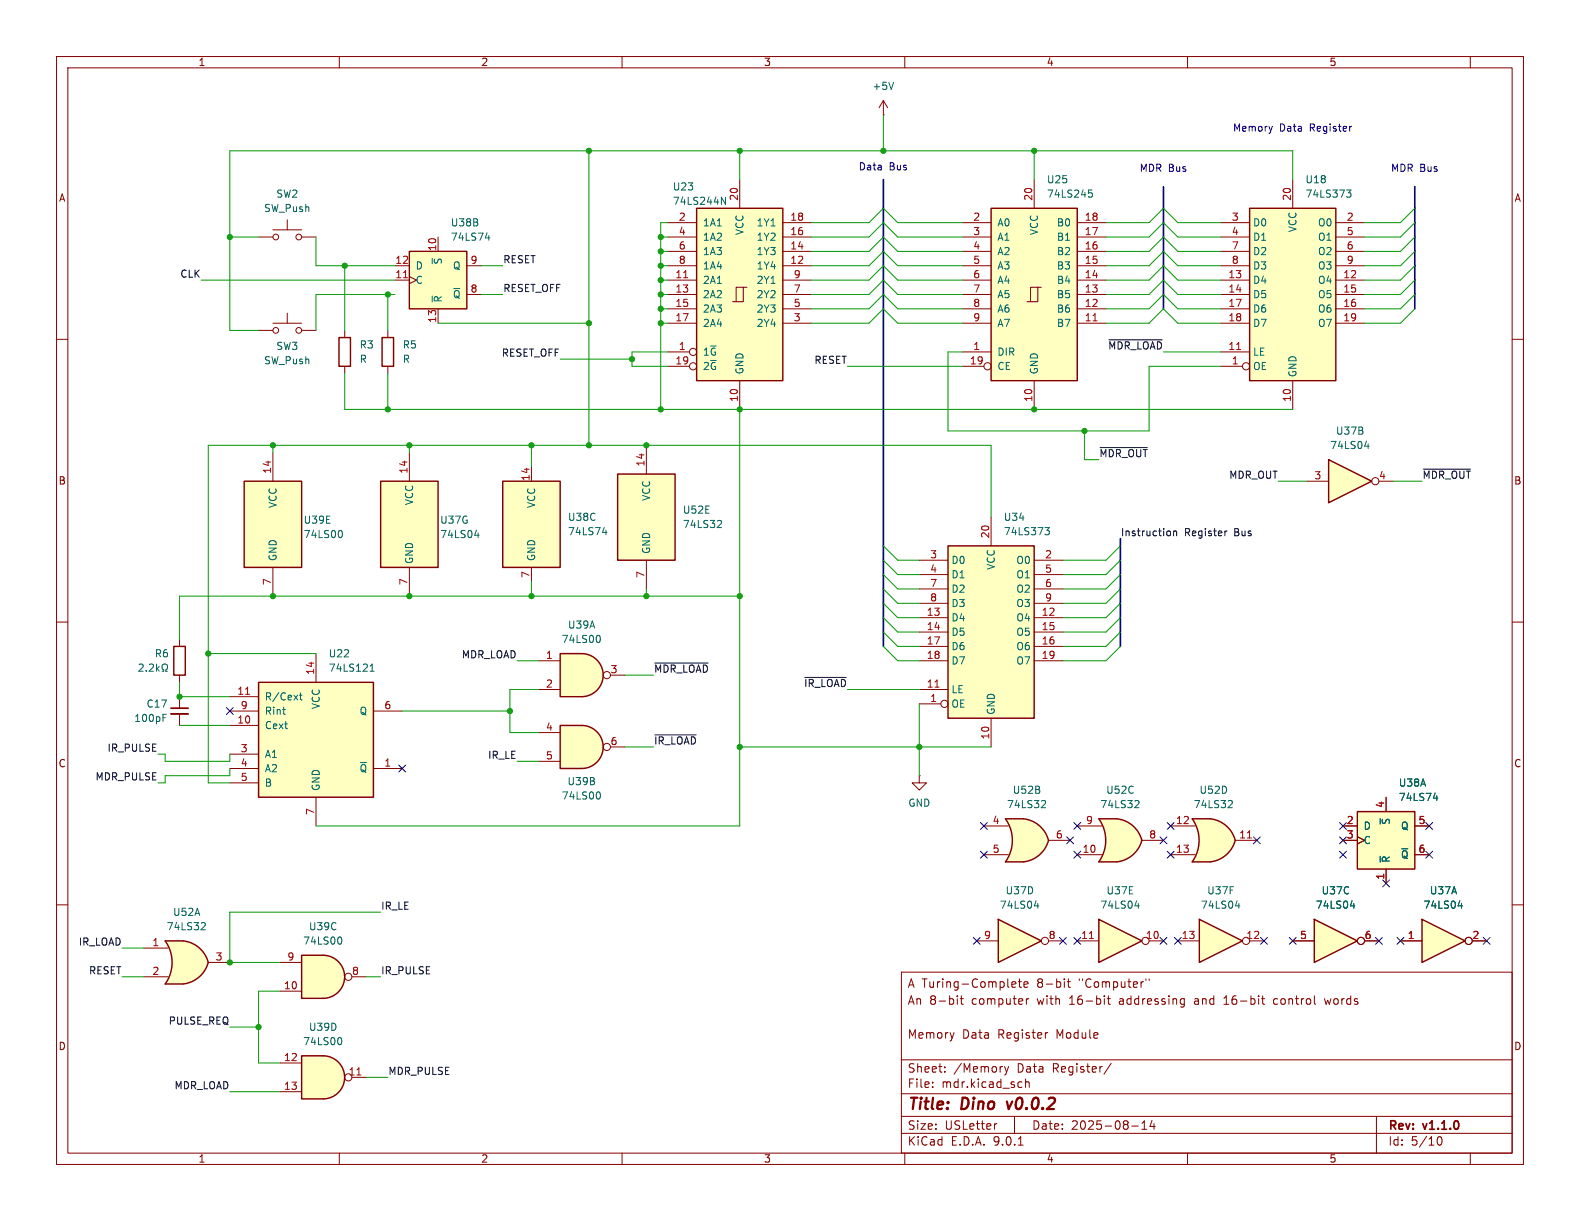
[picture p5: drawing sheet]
<svg xmlns="http://www.w3.org/2000/svg" width="279mm" height="216mm" viewBox="0 0 279 216" stroke-linecap="round" stroke-linejoin="round" font-family="sans-serif">
<g fill="none" stroke="#840000" stroke-width=".18">
<path d="M10 10h259.4v195.9h-259.4zM12 12h255.4v191.9h-255.4zM60 10v2M110 10v2M160 10v2M210 10v2M260 10v2M10 60h2M267.4 60h2M10 110h2M267.4 110h2M10 160h2"/>
<path d="M159.4 171.9h108v32h-108zM169.3 176.1v.1M169.3 176.6v1M169.8 176.6h.6M170 176.1v1.3l.4 .2M179.1 173.6l.5 .1v.2l-.7 .2M179.6 174.5l-.5 .1M180.1 173.6h.5M180.3 173.1v1.3l.3 .2M181.1 174.1l.7-.2-.1-.2-.4-.1-.2 .2v.7h.6M181.5 176.6v1M181.9 176.6l-.3 .1-.1 .2"/>
<path d="M188.2 173.1v.1M188.2 173.6v1M188.7 173.6h.6M188.9 173.1v1.3l.4 .2M195.3 176.1v.1M195.8 176.6h.6M196 176.1v1.3l.4 .2M202.1 173.6h.1M202.6 173.1v.3M203.2 173.1v.3M209 176.6l.4 .1M209.4 177.5l-.4 .1"/>
<path d="M209.4 176.6v1.2l-.3 .3M216.4 177.6h.9M216.7 176.3l-.3 .2M223.1 176.6h.5M223.3 176.1v1.3l.3 .2M225.5 176.6l-.3 .3v.4l.3 .3M234.2 176.6l.3 1 .3-.7M267.4 160h2M159.4 197.4h108M159.4 193.4h108M159.4 187.4h108M164.9 192.1v.2"/>
<path d="M164.9 191.4v.1M167.1 189.4v.2M167.1 188.7v.1M168.7 182.6l-.3 1M176.3 198.7l-.3 .1M177.6 188.6l.4 1M178 189.6l-.1 .3-.3 .2M178.4 188.6l-.4 1M179.4 197.4v3M180.3 191.3l.4 .1M180.7 192.2l-.4 .1M181.4 191.4l.2-.1 .3 .1 .1 .9"/>
<path d="M181.4 190.8v1.5M185.3 182.6l-.3 .1M196.5 188l-1.3 1.9M200.1 199.1h1.2M201.9 199.7h.9M201.9 198.6l.5-.4v1.5M203.7 198.1l-.3 1.1h.9M204.1 198.7v1M243.4 197.4v6.5M60 203.9v2M110 203.9v2M159.4 200.4h108"/>
<path d="M160 203.9v2M180.1 202.5h.8M210 203.9v2M254.1 201.6l.2-.5 .2-.1a.81 .81 0 0 1 .6 .6 .81 .81 0 0 1-.3 .8h-.4l-.3-.5M260 203.9v2"/>
</g>
<path d="M178.1 194.8l.3 1.3" fill="none" stroke="#840000" stroke-width=".4"/>
<path d="M177.8 144.8h3.2M177.8 152.4h3.2" fill="none" stroke="#ffffc2" stroke-width=".18"/>
<g fill="#ffffc2" stroke="#ffffc2" stroke-width=".18">
<path d="M180.4 147.2l5 1.4a5.2 5.2 0 0 1-4.4 3.8z"/>
<path d="M181 144.8a5.1 5.1 0 0 1 4.4 3.8l-5 1.3z"/>
</g>
<path d="M177.8 144.8h3.2v7.6h-3.2a6.7 6.7 0 0 0 0-7.6z" fill="#ffffc2"/>
<path d="M177.8 144.8h3.2a5.1 5.1 0 0 1 4.4 3.8 5.2 5.2 0 0 1-4.4 3.8h-3.2a6.6 6.6 0 0 0 0-7.6z" fill="none" stroke="#840000" stroke-width=".25"/>
<path d="M174 146.1h4.3M174 151.1h4.3M185.4 148.6h3.8" fill="none" stroke="#840000" stroke-width=".18"/>
<path d="M184.4 141.5l.4 .1 .1 .3-.8 .9h.8" fill="none" stroke="#006464" stroke-width=".18"/>
<path d="M43.2 85.1h10.1v15.2h-10.1z" fill="#ffffc2"/>
<path d="M43.2 85.1h10.1v15.2h-10.1z" fill="none" stroke="#840000" stroke-width=".25"/>
<path d="M48.3 80v5.1M48.3 100.3v5.1" fill="none" stroke="#840000" stroke-width=".18"/>
<path d="M60.2 93.8a.79 .79 0 0 1 0 1.3" fill="none" stroke="#006464" stroke-width=".18"/>
<path d="M67.3 85.1h10.2v15.2h-10.2z" fill="#ffffc2"/>
<path d="M67.3 85.1h10.2v15.2h-10.2z" fill="none" stroke="#840000" stroke-width=".25"/>
<path d="M72.4 80v5.1M72.4 100.3v5.1" fill="none" stroke="#840000" stroke-width=".18"/>
<path d="M83.9 94.6h.8M84.5 94.2v.9" fill="none" stroke="#006464" stroke-width=".18"/>
<path d="M88.9 85.1h10.2v15.2h-10.2z" fill="#ffffc2"/>
<path d="M88.9 85.1h10.2v15.2h-10.2z" fill="none" stroke="#840000" stroke-width=".25"/>
<path d="M94 82.6v2.5M94 100.3v2.6" fill="none" stroke="#840000" stroke-width=".18"/>
<path d="M106.5 94.1h.8M107.2 93.7v.9" fill="none" stroke="#006464" stroke-width=".18"/>
<path d="M109.2 83.8h10.2v15.3h-10.2z" fill="#ffffc2"/>
<path d="M109.2 83.8h10.2v15.3h-10.2z" fill="none" stroke="#840000" stroke-width=".25"/>
<path d="M114.3 78.7v5.1M114.3 99.1v5" fill="none" stroke="#840000" stroke-width=".18"/>
<path d="M127.1 92l.4 .1 .1 .3-.8 .9h.8" fill="none" stroke="#006464" stroke-width=".18"/>
<path d="M102.9 128.3a3.8 3.8 0 0 1 3.8 3.8 3.8 3.8 0 0 1-3.8 3.8z" fill="#ffffc2" stroke="#ffffc2" stroke-width=".18"/>
<path d="M99.1 128.3h3.8v7.6h-3.8z" fill="#ffffc2"/>
<path d="M99.1 128.3h3.8a3.8 3.8 0 0 1 3.8 3.8 3.8 3.8 0 0 1-3.8 3.8h-3.8z" fill="none" stroke="#840000" stroke-width=".25"/>
<g fill="none" stroke="#840000" stroke-width=".18">
<path d="M95.2 129.5h3.9M95.2 134.6h3.9M107.9 132.1h2.6"/>
<circle cx="107.3" cy="132.1" r=".63"/>
</g>
<path d="M105.9 140a.79 .79 0 0 1 0 1.3" fill="none" stroke="#006464" stroke-width=".18"/>
<path d="M102.9 115.6a3.8 3.8 0 0 1 3.8 3.8 3.8 3.8 0 0 1-3.8 3.8z" fill="#ffffc2" stroke="#ffffc2" stroke-width=".18"/>
<path d="M99.1 115.6h3.8v7.6h-3.8z" fill="#ffffc2"/>
<path d="M99.1 115.6h3.8a3.8 3.8 0 0 1 3.8 3.8 3.8 3.8 0 0 1-3.8 3.8h-3.8z" fill="none" stroke="#840000" stroke-width=".25"/>
<g fill="none" stroke="#840000" stroke-width=".18">
<path d="M50.8 38.9v1.7M45.7 41.9h2.6M48.3 40.6h5M53.3 41.9h2.6M95.2 116.8h3.9M107.9 119.4h2.6M95.2 121.9h3.9"/>
<circle cx="48.8" cy="41.9" r=".51"/>
<circle cx="52.8" cy="41.9" r=".51"/>
<circle cx="107.3" cy="119.4" r=".63"/>
</g>
<path d="M105.9 112.3a.79 .79 0 0 1 0 1.3" fill="none" stroke="#006464" stroke-width=".18"/>
<path d="M234.9 81.3l7.7 3.8-7.7 3.8z" fill="#ffffc2"/>
<path d="M59.9 59.7h2.1v5.1h-2.1zM234.9 81.3l7.7 3.8-7.7 3.8z" fill="none" stroke="#840000" stroke-width=".25"/>
<g fill="none" stroke="#840000" stroke-width=".18">
<path d="M61 58.4v1.3M61 64.8v1.2M231.1 85.1h3.8M243.8 85.1h2.6"/>
<circle cx="243.2" cy="85.1" r=".63"/>
</g>
<path d="M241.3 78.9h.8M241.9 78.5v.8" fill="none" stroke="#006464" stroke-width=".18"/>
<path d="M45.7 120.7h20.3v20.3h-20.3z" fill="#ffffc2"/>
<path d="M45.7 120.7h20.3v20.3h-20.3z" fill="none" stroke="#840000" stroke-width=".25"/>
<path d="M55.9 115.6v5.1M40.6 123.2h5.1M40.6 125.7h5.1M40.6 128.3h5.1M40.6 133.4h5.1M40.6 135.9h5.1M40.6 138.4h5.1M66 125.7h5.1M66 135.9h5.1M55.9 141v5.1" fill="none" stroke="#840000" stroke-width=".18"/>
<path d="M65.5 118.7h.7M65.5 117.8l.3-.4v1.3M50 125.5h.5M50.3 126.3h.2M52.9 122.9h.5M53.1 122.5v1.1l.3 .2" fill="none" stroke="#006464" stroke-width=".18"/>
<path d="M43.4 122.8h.7" fill="none" stroke="#a90000" stroke-width=".18"/>
<path d="M221 36.8h15.2v30.5h-15.2z" fill="#ffffc2"/>
<path d="M221 36.8h15.2v30.5h-15.2zM67.6 59.7h2v5.1h-2z" fill="none" stroke="#840000" stroke-width=".25"/>
<g fill="none" stroke="#840000" stroke-width=".18">
<path d="M215.9 39.4h5.1M228.6 31.8v5M236.2 39.4h5.1M45.7 58.4h2.6M48.3 57.2h5M50.8 55.4v1.8M53.3 58.4h2.6M68.6 58.4v1.3M215.9 41.9h5.1M215.9 44.5h5.1M215.9 47h5.1M215.9 49.5h5.1"/>
<path d="M215.9 52.1h5.1M215.9 54.6h5.1M215.9 57.2h5.1M236.2 41.9h5.1M236.2 44.5h5.1M236.2 47h5.1M236.2 49.5h5.1M236.2 52.1h5.1M236.2 54.6h5.1M236.2 57.2h5.1M68.6 64.8v1.2M215.9 62.2h5.1"/>
<path d="M215.9 64.8h3.8M228.6 67.3v5.1"/>
<circle cx="48.8" cy="58.4" r=".51"/>
<circle cx="52.8" cy="58.4" r=".51"/>
<circle cx="220.3" cy="64.8" r=".63"/>
</g>
<path d="M218.7 61.8h.7" fill="none" stroke="#a90000" stroke-width=".18"/>
<path d="M238.1 33.6h.8l-.4 .5 .3 .1 .1 .4-.2 .3h-.4" fill="none" stroke="#006464" stroke-width=".18"/>
<path d="M29.2 166.4h3.2M29.2 174h3.2" fill="none" stroke="#ffffc2" stroke-width=".18"/>
<g fill="#ffffc2" stroke="#ffffc2" stroke-width=".18">
<path d="M31.8 168.8l5 1.4a5.2 5.2 0 0 1-4.4 3.8z"/>
<path d="M32.4 166.4a5.1 5.1 0 0 1 4.4 3.8l-4.9 1.3z"/>
</g>
<path d="M29.2 166.4h3.2v7.6h-3.2a6.7 6.7 0 0 0 0-7.6z" fill="#ffffc2"/>
<path d="M29.2 166.4h3.2a5.1 5.1 0 0 1 4.4 3.8 5.2 5.2 0 0 1-4.4 3.8h-3.2a6.6 6.6 0 0 0 0-7.6z" fill="none" stroke="#840000" stroke-width=".25"/>
<path d="M25.4 167.6h4.3M25.4 172.7h4.3M36.8 170.2h3.8" fill="none" stroke="#840000" stroke-width=".18"/>
<path d="M35.8 163.1l.4 .1 .1 .3-.8 .9h.8" fill="none" stroke="#006464" stroke-width=".18"/>
<path d="M72.4 44.5h10.1v10.1h-10.1z" fill="#ffffc2"/>
<path d="M72.4 44.5h10.1v10.1h-10.1zM30.7 114.3h2.1v5.1h-2.1z" fill="none" stroke="#840000" stroke-width=".25"/>
<g fill="none" stroke="#840000" stroke-width=".18">
<path d="M156.2 17.8l-.8 1.3M156.2 17.8l.8 1.3M156.2 17.8v2.5M156.2 20.3h.1M69.8 47h2.6M69.8 49.5h2.6M72.4 48.9l1.3 .6-1.3 .7M77.5 41.9v2.6M77.5 54.6v2.6M82.5 47h2.6M82.5 52.1h2.6M31.7 113v1.3"/>
<path d="M31.7 119.4v1.3M31.7 123.2v2M31.7 126.2v2.1"/>
</g>
<path d="M71.4 49.1h.7" fill="none" stroke="#a90000" stroke-width=".18"/>
<g fill="none" stroke="#006464" stroke-width=".18">
<path d="M158 14.5l-.4 1.3M76.4 52.4v1M85.8 42.1h.8M86.4 41.6v.9M24.6 117.5l.5-.1 .2 .4-.8 .9h.8M25.9 118.6v.1M26.4 117.5l.5-.1 .2 .4-.7 .9h.7M27.7 117.4v1.3M27.8 118.2l.4 .5M28.2 117.8l-.5 .5M28.7 118.7h.3v-.3a.54 .54 0 0 1-.3-.7 .54 .54 0 0 1 .7-.2 .58 .58 0 0 1-.1 .9v.3h.3M28.8 126.9h.4"/>
<path d="M28.8 126.3h.6"/>
</g>
<path d="M30.2 125.2h3.1" fill="none" stroke="#840000" stroke-width=".3"/>
<path d="M30.2 126.2h3.1" fill="none" stroke="#840000" stroke-width=".33"/>
<path d="M175.3 36.8h15.2v30.5h-15.2z" fill="#ffffc2"/>
<g fill="none" stroke="#840000" stroke-width=".18">
<path d="M170.2 39.4h5.1M182.9 31.8v5M190.5 39.4h5.1M170.2 41.9h5.1M170.2 44.5h5.1M170.2 47h5.1M170.2 49.5h5.1M170.2 52.1h5.1M170.2 54.6h5.1M170.2 57.2h5.1M183.5 50.8h-1.3v2.5M184.1 50.8h-.6v2.5h-1.9"/>
<path d="M190.5 41.9h5.1M190.5 44.5h5.1M190.5 47h5.1M190.5 49.5h5.1M190.5 52.1h5.1M190.5 54.6h5.1M190.5 57.2h5.1M170.2 62.2h5.1M170.2 64.8h3.8M182.9 67.3v5.1"/>
<circle cx="174.6" cy="64.8" r=".63"/>
</g>
<path d="M175.3 36.8h15.2v30.5h-15.2z" fill="none" stroke="#840000" stroke-width=".25"/>
<path d="M193.3 56.7h.7" fill="none" stroke="#a90000" stroke-width=".18"/>
<path d="M192.5 33.6h.6M192.6 34.1h.3l.3 .2-.1 .4-.5 .2" fill="none" stroke="#006464" stroke-width=".18"/>
<path d="M167.6 96.5h15.3v30.5h-15.3z" fill="#ffffc2"/>
<path d="M167.6 96.5h15.3v30.5h-15.3z" fill="none" stroke="#840000" stroke-width=".25"/>
<g fill="none" stroke="#840000" stroke-width=".18">
<path d="M162.6 99.1h5M175.3 91.4v5.1M182.9 99.1h5.1M162.6 101.6h5M162.6 104.1h5M162.6 106.7h5M162.6 109.2h5M162.6 111.8h5M162.6 114.3h5M162.6 116.8h5M182.9 101.6h5.1M182.9 104.1h5.1"/>
<path d="M182.9 106.7h5.1M182.9 109.2h5.1M182.9 111.8h5.1M182.9 114.3h5.1M182.9 116.8h5.1M162.6 121.9h5M162.6 124.5h3.8M175.3 127v5.1"/>
<circle cx="167" cy="124.5" r=".63"/>
</g>
<path d="M165.3 121.5h.8" fill="none" stroke="#a90000" stroke-width=".18"/>
<path d="M184.8 93.3h.8l-.5 .5 .4 .1 .1 .4-.3 .3h-.3" fill="none" stroke="#006464" stroke-width=".18"/>
<path d="M57.1 168.9a3.8 3.8 0 0 1 3.8 3.8 3.8 3.8 0 0 1-3.8 3.8z" fill="#ffffc2" stroke="#ffffc2" stroke-width=".18"/>
<path d="M53.3 168.9h3.8v7.6h-3.8z" fill="#ffffc2"/>
<path d="M53.3 168.9h3.8a3.8 3.8 0 0 1 3.8 3.8 3.8 3.8 0 0 1-3.8 3.8h-3.8z" fill="none" stroke="#840000" stroke-width=".25"/>
<g fill="none" stroke="#840000" stroke-width=".18">
<path d="M162.6 137.2v1.2h-1.3l1.3 1.3 1.2-1.3h-1.2M162.6 137.2h.1M49.5 170.2h3.8M49.5 175.3h3.8M62.2 172.7h2.6"/>
<circle cx="61.6" cy="172.7" r=".63"/>
</g>
<path d="M60.1 165.7a.79 .79 0 0 1 0 1.2" fill="none" stroke="#006464" stroke-width=".18"/>
<path d="M210.8 144.8h3.2M210.8 152.4h3.2" fill="none" stroke="#ffffc2" stroke-width=".18"/>
<g fill="#ffffc2" stroke="#ffffc2" stroke-width=".18">
<path d="M213.4 147.2l5 1.4a5.2 5.2 0 0 1-4.4 3.8z"/>
<path d="M214 144.8a5.1 5.1 0 0 1 4.4 3.8l-4.9 1.3z"/>
</g>
<path d="M210.8 144.8h3.2v7.6h-3.2a6.7 6.7 0 0 0 0-7.6z" fill="#ffffc2"/>
<path d="M210.8 144.8h3.2a5.1 5.1 0 0 1 4.4 3.8 5.2 5.2 0 0 1-4.4 3.8h-3.2a6.6 6.6 0 0 0 0-7.6z" fill="none" stroke="#840000" stroke-width=".25"/>
<path d="M207 146.1h4.3M207 151.1h4.3M218.4 148.6h3.8" fill="none" stroke="#840000" stroke-width=".18"/>
<path d="M220.6 148.2h.7" fill="none" stroke="#a90000" stroke-width=".18"/>
<path d="M217.4 141.5l.4 .1 .1 .3-.8 .9h.8" fill="none" stroke="#006464" stroke-width=".18"/>
<path d="M194.3 144.8h3.2M194.3 152.4h3.2" fill="none" stroke="#ffffc2" stroke-width=".18"/>
<g fill="#ffffc2" stroke="#ffffc2" stroke-width=".18">
<path d="M196.9 147.2l5 1.4a5.2 5.2 0 0 1-4.4 3.8z"/>
<path d="M197.5 144.8a5.1 5.1 0 0 1 4.4 3.8l-4.9 1.3z"/>
</g>
<path d="M194.3 144.8h3.2v7.6h-3.2a6.7 6.7 0 0 0 0-7.6z" fill="#ffffc2"/>
<path d="M197.5 144.8h-3.2a6.6 6.6 0 0 1 0 7.6h3.2M197.5 144.8a5.1 5.1 0 0 1 4.4 3.8M201.9 148.6a5.2 5.2 0 0 1-4.4 3.8" fill="none" stroke="#840000" stroke-width=".25"/>
<path d="M190.5 146.1h4.3M190.5 151.1h4.3M201.9 148.6h3.8" fill="none" stroke="#840000" stroke-width=".18"/>
<path d="M200.9 141.5l.4 .1 .1 .3-.8 .9h.8" fill="none" stroke="#006464" stroke-width=".18"/>
<path d="M232.4 162.6l7.6 3.8-7.6 3.8z" fill="#ffffc2"/>
<path d="M232.4 162.6l7.6 3.8-7.6 3.8z" fill="none" stroke="#840000" stroke-width=".25"/>
<g fill="none" stroke="#840000" stroke-width=".18">
<path d="M228.6 166.4h3.8M241.3 166.4h2.5"/>
<circle cx="240.7" cy="166.4" r=".63"/>
</g>
<path d="M239.4 159.8v.8M238.8 160.2h.8" fill="none" stroke="#006464" stroke-width=".18"/>
<path d="M57.1 186.7a3.8 3.8 0 0 1 3.8 3.8 3.8 3.8 0 0 1-3.8 3.8z" fill="#ffffc2" stroke="#ffffc2" stroke-width=".18"/>
<path d="M53.3 186.7h3.8v7.6h-3.8z" fill="#ffffc2"/>
<path d="M53.3 186.7h3.8a3.8 3.8 0 0 1 3.8 3.8 3.8 3.8 0 0 1-3.8 3.8h-3.8z" fill="none" stroke="#840000" stroke-width=".25"/>
<g fill="none" stroke="#840000" stroke-width=".18">
<path d="M49.5 188h3.8M49.5 193h3.8M62.2 190.5h2.6"/>
<circle cx="61.6" cy="190.5" r=".63"/>
</g>
<path d="M63.1 190.1h.7" fill="none" stroke="#a90000" stroke-width=".18"/>
<path d="M60.1 183.5a.79 .79 0 0 1 0 1.2" fill="none" stroke="#006464" stroke-width=".18"/>
<path d="M251.5 162.6l7.6 3.8-7.6 3.8z" fill="#ffffc2"/>
<path d="M251.5 162.6l7.6 3.8-7.6 3.8z" fill="none" stroke="#840000" stroke-width=".25"/>
<g fill="none" stroke="#840000" stroke-width=".18">
<path d="M247.6 166.4h3.9M260.3 166.4h2.6"/>
<circle cx="259.7" cy="166.4" r=".63"/>
</g>
<path d="M258.4 159.8v.8M257.8 160.2h.8" fill="none" stroke="#006464" stroke-width=".18"/>
<path d="M240 143.5h10.2v10.2h-10.2z" fill="#ffffc2"/>
<path d="M240 143.5h10.2v10.2h-10.2z" fill="none" stroke="#840000" stroke-width=".25"/>
<path d="M237.5 146.1h2.5M237.5 148.6h2.5M240 148l1.3 .6-1.3 .6M245.1 141v2.5M245.1 153.7v2.5M250.2 146.1h2.5M250.2 151.1h2.5" fill="none" stroke="#840000" stroke-width=".18"/>
<path d="M244.1 151.4v1M253.5 141.1h.8M254.1 140.7v.8" fill="none" stroke="#006464" stroke-width=".18"/>
<path d="M194.3 162.6l7.6 3.8-7.6 3.8z" fill="#ffffc2"/>
<path d="M194.3 162.6l7.6 3.8-7.6 3.8z" fill="none" stroke="#840000" stroke-width=".25"/>
<g fill="none" stroke="#840000" stroke-width=".18">
<path d="M190.5 166.4h3.8M203.2 166.4h2.5"/>
<circle cx="202.6" cy="166.4" r=".63"/>
</g>
<path d="M192.6 166h.8" fill="none" stroke="#a90000" stroke-width=".18"/>
<path d="M201.3 159.8v.8M200.7 160.2h.8" fill="none" stroke="#006464" stroke-width=".18"/>
<path d="M176.5 162.6l7.6 3.8-7.6 3.8z" fill="#ffffc2"/>
<path d="M176.5 162.6l7.6 3.8-7.6 3.8z" fill="none" stroke="#840000" stroke-width=".25"/>
<g fill="none" stroke="#840000" stroke-width=".18">
<path d="M172.7 166.4h3.8M185.4 166.4h2.6"/>
<circle cx="184.8" cy="166.4" r=".63"/>
</g>
<path d="M183.5 159.8v.8M182.9 160.2h.8" fill="none" stroke="#006464" stroke-width=".18"/>
<path d="M123.2 36.8h15.2v30.5h-15.2z" fill="#ffffc2"/>
<g fill="none" stroke="#840000" stroke-width=".18">
<path d="M118.1 39.4h5.1M130.8 31.8v5M138.4 39.4h5.1M118.1 41.9h5.1M118.1 44.5h5.1M118.1 47h5.1M118.1 49.5h5.1M118.1 52.1h5.1M118.1 54.6h5.1M118.1 57.2h5.1M131.4 50.8h-1.2v2.5M132.1 50.8h-.7v2.5h-1.9"/>
<path d="M138.4 41.9h5.1M138.4 44.5h5.1M138.4 47h5.1M138.4 49.5h5.1M138.4 52.1h5.1M138.4 54.6h5.1M138.4 57.2h5.1M118.1 62.2h3.8M118.1 64.8h3.8M130.8 67.3v5.1"/>
<circle cx="122.6" cy="62.2" r=".63"/>
<circle cx="122.6" cy="64.8" r=".63"/>
</g>
<path d="M123.2 36.8h15.2v30.5h-15.2z" fill="none" stroke="#840000" stroke-width=".25"/>
<path d="M120.9 49.1h.7" fill="none" stroke="#a90000" stroke-width=".18"/>
<path d="M127.6 34.9l.7 1.2v-1.2" fill="none" stroke="#006464" stroke-width=".18"/>
<path d="M212.1 162.6l7.6 3.8-7.6 3.8z" fill="#ffffc2"/>
<path d="M212.1 162.6l7.6 3.8-7.6 3.8z" fill="none" stroke="#840000" stroke-width=".25"/>
<g fill="none" stroke="#840000" stroke-width=".18">
<path d="M237.5 146.1h2.5M237.5 148.6h2.5M240 148l1.3 .6-1.3 .6M245.1 141v2.5M245.1 153.7v2.5M250.2 146.1h2.5M250.2 151.1h2.5M208.3 166.4h3.8M221 166.4h2.5M228.6 166.4h3.8M241.3 166.4h2.5M247.6 166.4h3.9"/>
<path d="M260.3 166.4h2.6"/>
<circle cx="220.3" cy="166.4" r=".63"/>
<circle cx="240.7" cy="166.4" r=".63"/>
<circle cx="259.7" cy="166.4" r=".63"/>
</g>
<path d="M219.1 159.8v.8M239.4 159.8v.8M244.1 151.4v1M253.5 141.1h.8M254.1 140.7v.8M258.4 159.8v.8M218.5 160.2h.8M238.8 160.2h.8M257.8 160.2h.8" fill="none" stroke="#006464" stroke-width=".18"/>
<path d="M194.5 79.1h8.4M196.1 60.1h9.4M206.7 93.9l.3 .2v.4l-.3 .2M207.5 94l.2-.1 .3 .1 .1 .7M207.5 93.9v.8M217 93.9l-.4 .2M251.7 83h8.3M115.8 117.2h9.4M142.3 119.8h7.3M115.8 129.9h7.3" fill="none" stroke="#0f0f0f" stroke-width=".18"/>
<path d="M156.2 31.8v82.5M205.7 33v21.6M250.2 33v21.6M198.1 95.3v19" fill="none" stroke="#000084" stroke-width=".3"/>
<g fill="none" stroke="#009600" stroke-width=".18">
<path d="M104.1 26.7v52M118.1 39.4h-1.3v33M130.8 26.7v5.1M143.5 39.4h10.2l2.5-2.6 2.5 2.6h11.5M156.2 20.3v6.4M182.9 26.7v5.1M195.6 39.4h7.6l2.5-2.6 2.6 2.6h7.6M228.6 31.8v-5.1h-188v31.7h5.1M250.2 39.4l-2.6 2.5h-6.3M250.2 36.8l-2.6 2.6h-6.3M35.6 49.5h34.2M40.6 41.9h5.1"/>
<path d="M55.9 41.9v5.1h13.9M61 47v11.4M68.6 52.1v6.3M69.8 52.1h-13.9v6.3M77.5 57.2h26.6M85.1 52.1h3.8M85.1 47h3.8M116.8 52.1h1.3M116.8 57.2h1.3M116.8 47h1.3M116.8 41.9h1.3M116.8 54.6h1.3"/>
<path d="M116.8 44.5h1.3M116.8 49.5h1.3M143.5 52.1h10.2l2.5-2.6 2.5 2.6h11.5M143.5 57.2h10.2l2.5-2.6 2.5 2.6h11.5M143.5 47h10.2l2.5-2.5 2.5 2.5h11.5M143.5 41.9h10.2l2.5-2.5 2.5 2.5h11.5M143.5 54.6h10.2l2.5-2.5 2.5 2.5h11.5M143.5 44.5h10.2l2.5-2.6 2.5 2.6h11.5M143.5 49.5h10.2l2.5-2.5 2.5 2.5h11.5M195.6 52.1h7.6l2.5-2.6 2.6 2.6h7.6M195.6 57.2h7.6l2.5-2.6 2.6 2.6h7.6M195.6 47h7.6l2.5-2.5 2.6 2.5h7.6"/>
<path d="M195.6 41.9h7.6l2.5-2.5 2.6 2.5h7.6M195.6 54.6h7.6l2.5-2.5 2.6 2.5h7.6M195.6 44.5h7.6l2.5-2.6 2.6 2.6h7.6M195.6 49.5h7.6l2.5-2.5 2.6 2.5h7.6M250.2 49.5l-2.6 2.6h-6.3M250.2 54.6l-2.6 2.6h-6.3M250.2 44.5l-2.6 2.5h-6.3M250.2 52.1l-2.6 2.5h-6.3M250.2 41.9l-2.6 2.6h-6.3M250.2 47l-2.6 2.5h-6.3M48.3 78.7v1.3M61 66v6.4h167.6"/>
<path d="M68.6 66v6.4M72.4 78.7v1.3M94 78.7v3.9M99.1 63.5h12.7M118.1 62.2h-6.3v2.6h6.3M130.8 72.4v73.7h-74.9M149.9 64.8h20.3M170.2 62.2h-2.6v14h35.6v-11.4h12.7M191.8 76.2v5.1h2.5M205.7 62.2h10.2M156.2 96.5l2.5 2.6h3.9M156.2 99.1l2.5 2.5h3.9"/>
<path d="M175.3 91.4v-12.7h-138.5v59.7h3.8M198.1 96.5l-2.5 2.6h-7.6M198.1 99.1l-2.5 2.5h-7.6M226.1 85.1h5M246.4 85.1h5.1M36.8 115.6h19.1M91.4 116.8h3.8M94 102.9v2.5M110.5 119.4h5.1M114.3 104.1v1.3M130.8 105.4h-99.1v7.6M156.2 106.7l2.5 2.5h3.9"/>
<path d="M156.2 109.2l2.5 2.6h3.9M156.2 111.8l2.5 2.5h3.9M156.2 101.6l2.5 2.5h3.9M156.2 114.3l2.5 2.5h3.9M156.2 104.1l2.5 2.6h3.9M198.1 106.7l-2.5 2.5h-7.6M198.1 109.2l-2.5 2.6h-7.6M198.1 111.8l-2.5 2.5h-7.6M198.1 101.6l-2.5 2.5h-7.6M198.1 114.3l-2.5 2.5h-7.6M198.1 104.1l-2.5 2.6h-7.6M27.9 133.4h1.3v1.2h11.4v-1.2"/>
<path d="M31.7 120.7v2.5h8.9M31.7 128.3h8.9M40.6 135.9v1.3h-11.4v1.2h-1.3M71.1 125.7h19.1M91.4 134.6h3.8M95.2 121.9h-5v7.6h5M110.5 132.1h5.1M130.8 132.1h44.5M149.9 121.9h12.7M162.6 124.5v12.7M21.6 172.7h3.8M21.6 167.6h3.8"/>
<path d="M49.5 175.3h-3.8v12.7h3.8M64.8 172.7h2.5M67.3 161.3h-26.7v8.9h8.9M40.6 181.6h5.1M40.6 193h8.9M64.8 190.5h3.8"/>
</g>
<g fill="none" stroke="#000084" stroke-width=".18">
<path d="M40 125.1l1.2 1.2M41.2 125.1l-1.2 1.2M70.5 135.3l1.2 1.2M71.7 135.3l-1.2 1.2M173.4 150.5l1.2 1.2M173.4 145.4l1.2 1.3M174.6 150.5l-1.2 1.2M174.6 145.4l-1.2 1.3M188.6 148l1.2 1.2M189.8 148l-1.2 1.2M189.9 145.4l1.2 1.3M189.9 150.5l1.2 1.2"/>
<path d="M191.1 145.4l-1.2 1.3M191.1 150.5l-1.2 1.2M205.1 148l1.2 1.2M206.3 148l-1.2 1.2M206.4 150.5l1.2 1.2M206.4 145.4l1.2 1.3M207.6 150.5l-1.2 1.2M207.6 145.4l-1.2 1.3M221.6 148l1.3 1.2M222.9 148l-1.3 1.2M236.9 148l1.2 1.2M236.9 145.4l1.2 1.3"/>
<path d="M236.9 150.5l1.2 1.2M238.1 148l-1.2 1.2M238.1 145.4l-1.2 1.3M238.1 150.5l-1.2 1.2M244.5 155.6l1.2 1.2M245.7 155.6l-1.2 1.2M252.1 145.4l1.2 1.3M252.1 150.5l1.2 1.2M253.3 145.4l-1.2 1.3M253.3 150.5l-1.2 1.2M172.1 165.8l1.2 1.2M173.3 165.8l-1.2 1.2"/>
<path d="M187.4 165.8l1.2 1.2M188.6 165.8l-1.2 1.2M189.9 165.8l1.2 1.2M191.1 165.8l-1.2 1.2M205.1 165.8l1.2 1.2M206.3 165.8l-1.2 1.2M207.7 165.8l1.2 1.2M208.9 165.8l-1.2 1.2M222.9 165.8l1.2 1.2M224.1 165.8l-1.2 1.2M228 165.8l1.2 1.2M229.2 165.8l-1.2 1.2"/>
<path d="M243.2 165.8l1.2 1.2M244.4 165.8l-1.2 1.2M247 165.8l1.3 1.2M248.3 165.8l-1.3 1.2M262.3 165.8l1.2 1.2M263.5 165.8l-1.2 1.2"/>
</g>
<path d="M225 22.3l-.3 .9M238.9 22.3h.1" fill="none" stroke="#0000c2" stroke-width=".18"/>
<g fill="#009600" stroke="#009600" stroke-width=".18">
<circle cx="116.8" cy="49.5" r=".46"/>
<circle cx="116.8" cy="54.6" r=".46"/>
<circle cx="116.8" cy="52.1" r=".46"/>
<circle cx="116.8" cy="41.9" r=".46"/>
<circle cx="116.8" cy="44.5" r=".46"/>
<circle cx="116.8" cy="47" r=".46"/>
<circle cx="116.8" cy="57.2" r=".46"/>
<circle cx="111.8" cy="63.5" r=".46"/>
<circle cx="130.8" cy="72.4" r=".46"/>
<circle cx="114.3" cy="78.7" r=".46"/>
<circle cx="116.8" cy="72.4" r=".46"/>
<circle cx="72.4" cy="78.7" r=".46"/>
<circle cx="68.6" cy="72.4" r=".46"/>
<circle cx="68.6" cy="52.1" r=".46"/>
<circle cx="130.8" cy="26.7" r=".46"/>
<circle cx="156.2" cy="26.7" r=".46"/>
<circle cx="104.1" cy="26.7" r=".46"/>
<circle cx="45.7" cy="181.6" r=".46"/>
<circle cx="40.6" cy="170.2" r=".46"/>
<circle cx="36.8" cy="115.6" r=".46"/>
<circle cx="31.7" cy="123.2" r=".46"/>
<circle cx="114.3" cy="105.4" r=".46"/>
<circle cx="130.8" cy="105.4" r=".46"/>
<circle cx="130.8" cy="132.1" r=".46"/>
<circle cx="90.2" cy="125.7" r=".46"/>
<circle cx="48.3" cy="78.7" r=".46"/>
<circle cx="48.3" cy="105.4" r=".46"/>
<circle cx="72.4" cy="105.4" r=".46"/>
<circle cx="94" cy="105.4" r=".46"/>
<circle cx="40.6" cy="41.9" r=".46"/>
<circle cx="104.1" cy="78.7" r=".46"/>
<circle cx="94" cy="78.7" r=".46"/>
<circle cx="61" cy="47" r=".46"/>
<circle cx="104.1" cy="57.2" r=".46"/>
<circle cx="182.9" cy="26.7" r=".46"/>
<circle cx="162.6" cy="132.1" r=".46"/>
<circle cx="191.8" cy="76.2" r=".46"/>
<circle cx="182.9" cy="72.4" r=".46"/>
</g>
<g font-size="2.8" fill="#840000">
<text x="160.4" y="196.8">Title:</text>
<text x="170.1" y="196.8">Dino</text>
<text x="179" y="196.8">v0.0.2</text>
</g>
<g font-size="2.1" fill="#840000">
<text x="160.4" y="177.9">An 8-bit</text>
<text x="160.4" y="174.9">A Turing-Complete</text>
<text x="171.9" y="177.9">computer</text>
<text x="183.4" y="174.9">8-bit</text>
<text x="183.6" y="177.9">with</text>
<text x="189.4" y="177.9">16-bit</text>
<text x="190.9" y="174.9">&quot;Computer&quot;</text>
<text x="198.3" y="177.9">addressing</text>
<text x="211.8" y="177.9">and</text>
<text x="217.1" y="177.9">16-bit</text>
<text x="226.1" y="177.9">control</text>
<text x="235.3" y="177.9">words</text>
<text x="160.4" y="183.9">Memory</text>
<text x="170.1" y="183.9">Data</text>
<text x="176.5" y="183.9">Register</text>
<text x="186.9" y="183.9">Module</text>
<text x="160.4" y="189.9">Sheet:</text>
<text x="168.6" y="189.9">/Memory</text>
<text x="179.9" y="189.9">Data</text>
<text x="186.3" y="189.9">Register/</text>
<text x="160.4" y="192.6">File:</text>
<text x="166.5" y="192.6">mdr.kicad_sch</text>
<text x="160.4" y="202.8">KiCad</text>
<text x="160.4" y="200">Size:</text>
<text x="167.1" y="200">USLetter</text>
<text x="168.1" y="202.8">E.D.A.</text>
<text x="175.7" y="202.8">9.0.1</text>
<text x="182.4" y="200">Date:</text>
<text x="189.4" y="200">2025-08-14</text>
<text x="245.4" y="200.2">Rev:</text>
<text x="245.4" y="202.8">Id:</text>
<text x="249.5" y="202.8">5/10</text>
<text x="251.8" y="200.2">v1.1.0</text>
</g>
<g font-size="1.8" fill="#840000">
<text x="35" y="11.9">1</text>
<text x="85" y="11.9">2</text>
<text x="135" y="11.9">3</text>
<text x="185" y="11.9">4</text>
<text x="235" y="11.9">5</text>
<text x="10.3" y="35.9">A</text>
<text x="267.7" y="35.9">A</text>
<text x="10.3" y="85.9">B</text>
<text x="267.7" y="85.9">B</text>
<text x="10.3" y="135.9">C</text>
<text x="267.7" y="135.9">C</text>
<text x="10.3" y="185.9">D</text>
<text x="267.7" y="185.9">D</text>
<text x="35" y="205.8">1</text>
<text x="85" y="205.8">2</text>
<text x="135" y="205.8">3</text>
<text x="185" y="205.8">4</text>
<text x="235" y="205.8">5</text>
</g>
<g font-size="1.8" fill="#006464">
<text x="154.2" y="16.1">+5V</text>
<text x="48.8" y="35.2">SW2</text>
<text x="118.9" y="33.9">U23</text>
<text x="185" y="32.6">U25</text>
<text x="185" y="35.2">74LS245</text>
<text x="230.8" y="32.6">U18</text>
<text x="230.8" y="35.2">74LS373</text>
<text x="46.6" y="37.7">SW_Push</text>
<text x="79.6" y="40.2">U38B</text>
<text x="118.9" y="36.4">74LS244N</text>
<text x="124.2" y="40.2">1A1</text>
<text x="131.7" y="41.7" transform="rotate(-90 131.7 41.7)">VCC</text>
<text x="133.7" y="40.2">1Y1</text>
<text x="176.3" y="40.2">A0</text>
<text x="183.7" y="41.7" transform="rotate(-90 183.7 41.7)">VCC</text>
<text x="186.8" y="40.2">B0</text>
<text x="221.5" y="40.2">D0</text>
<text x="229.5" y="41.2" transform="rotate(-90 229.5 41.2)">VCC</text>
<text x="233" y="40.2">O0</text>
<text x="73.4" y="47.9">D</text>
<text x="78.3" y="46.9" transform="rotate(-90 78.3 46.9)">~{S}</text>
<text x="79.6" y="42.8">74LS74</text>
<text x="80" y="47.9">Q</text>
<text x="124.2" y="42.8">1A2</text>
<text x="124.2" y="45.3">1A3</text>
<text x="124.2" y="47.9">1A4</text>
<text x="133.7" y="42.8">1Y2</text>
<text x="133.7" y="45.3">1Y3</text>
<text x="133.7" y="47.9">1Y4</text>
<text x="176.3" y="42.8">A1</text>
<text x="176.3" y="45.3">A2</text>
<text x="176.3" y="47.9">A3</text>
<text x="186.8" y="42.8">B1</text>
<text x="186.8" y="45.3">B2</text>
<text x="186.8" y="47.9">B3</text>
<text x="221.5" y="42.8">D1</text>
<text x="221.5" y="45.3">D2</text>
<text x="221.5" y="47.9">D3</text>
<text x="233" y="42.8">O1</text>
<text x="233" y="45.3">O2</text>
<text x="233" y="47.9">O3</text>
<text x="73.4" y="50.4">C</text>
<text x="78.3" y="53.6" transform="rotate(-90 78.3 53.6)">~{R}</text>
<text x="80" y="52.9">~{Q}</text>
<text x="124.2" y="50.4">2A1</text>
<text x="124.2" y="52.9">2A2</text>
<text x="133.7" y="50.4">2Y1</text>
<text x="133.7" y="52.9">2Y2</text>
<text x="176.3" y="50.4">A4</text>
<text x="176.3" y="52.9">A5</text>
<text x="186.8" y="50.4">B4</text>
<text x="186.8" y="52.9">B5</text>
<text x="221.5" y="50.4">D4</text>
<text x="221.5" y="52.9">D5</text>
<text x="233" y="50.4">O4</text>
<text x="233" y="52.9">O5</text>
<text x="124.2" y="55.5">2A3</text>
<text x="124.2" y="58">2A4</text>
<text x="133.7" y="55.5">2Y3</text>
<text x="133.7" y="58">2Y4</text>
<text x="176.3" y="55.5">A6</text>
<text x="176.3" y="58">A7</text>
<text x="186.8" y="55.5">B6</text>
<text x="186.8" y="58">B7</text>
<text x="221.5" y="55.5">D6</text>
<text x="221.5" y="58">D7</text>
<text x="233" y="55.5">O6</text>
<text x="233" y="58">O7</text>
<text x="46.6" y="64.6">SW_Push</text>
<text x="48.8" y="62.1">SW3</text>
<text x="63.5" y="61.8">R3</text>
<text x="63.5" y="64.4">R</text>
<text x="71.1" y="61.8">R5</text>
<text x="71.1" y="64.4">R</text>
<text x="124.2" y="63.1">1~{G}</text>
<text x="124.2" y="65.6">2~{G}</text>
<text x="176.3" y="63.1">DIR</text>
<text x="176.3" y="65.6">CE</text>
<text x="221.5" y="63.1">LE</text>
<text x="221.5" y="65.6">OE</text>
<text x="131.7" y="66.3" transform="rotate(-90 131.7 66.3)">GND</text>
<text x="183.7" y="66.3" transform="rotate(-90 183.7 66.3)">GND</text>
<text x="229.5" y="66.8" transform="rotate(-90 229.5 66.8)">GND</text>
<text x="236.1" y="77.1">U37B</text>
<text x="235.1" y="79.6">74LS04</text>
<text x="49.1" y="89.9" transform="rotate(-90 49.1 89.9)">VCC</text>
<text x="73.3" y="89.4" transform="rotate(-90 73.3 89.4)">VCC</text>
<text x="94.8" y="89.9" transform="rotate(-90 94.8 89.9)">VCC</text>
<text x="115.2" y="88.7" transform="rotate(-90 115.2 88.7)">VCC</text>
<text x="53.6" y="92.8">U39E</text>
<text x="53.6" y="95.4">74LS00</text>
<text x="77.7" y="92.8">U37G</text>
<text x="77.7" y="95.4">74LS04</text>
<text x="100.3" y="92.3">U38C</text>
<text x="100.3" y="94.8">74LS74</text>
<text x="120.7" y="91">U52E</text>
<text x="120.7" y="93.6">74LS32</text>
<text x="177.4" y="92.3">U34</text>
<text x="177.4" y="94.8">74LS373</text>
<text x="49.1" y="99.3" transform="rotate(-90 49.1 99.3)">GND</text>
<text x="73.3" y="99.8" transform="rotate(-90 73.3 99.8)">GND</text>
<text x="94.8" y="99.3" transform="rotate(-90 94.8 99.3)">GND</text>
<text x="115.2" y="98" transform="rotate(-90 115.2 98)">GND</text>
<text x="168.1" y="99.9">D0</text>
<text x="176.1" y="100.9" transform="rotate(-90 176.1 100.9)">VCC</text>
<text x="179.6" y="99.9">O0</text>
<text x="168.1" y="102.5">D1</text>
<text x="168.1" y="105">D2</text>
<text x="168.1" y="107.5">D3</text>
<text x="179.6" y="102.5">O1</text>
<text x="179.6" y="105">O2</text>
<text x="179.6" y="107.5">O3</text>
<text x="99.2" y="113.9">74LS00</text>
<text x="100.3" y="111.4">U39A</text>
<text x="168.1" y="110.1">D4</text>
<text x="168.1" y="112.6">D5</text>
<text x="179.6" y="110.1">O4</text>
<text x="179.6" y="112.6">O5</text>
<text x="27.3" y="116.4">R6</text>
<text x="58" y="116.4">U22</text>
<text x="58" y="119">74LS121</text>
<text x="168.1" y="115.2">D6</text>
<text x="168.1" y="117.7">D7</text>
<text x="179.6" y="115.2">O6</text>
<text x="179.6" y="117.7">O7</text>
<text x="25.8" y="125.3">C17</text>
<text x="46.7" y="124.1">R/Cext</text>
<text x="56.7" y="125.5" transform="rotate(-90 56.7 125.5)">VCC</text>
<text x="168.1" y="122.8">LE</text>
<text x="168.1" y="125.3">OE</text>
<text x="23.6" y="127.9">100pF</text>
<text x="46.7" y="126.6">Rint</text>
<text x="46.7" y="129.1">Cext</text>
<text x="63.5" y="126.6">Q</text>
<text x="176.1" y="126.5" transform="rotate(-90 176.1 126.5)">GND</text>
<text x="46.7" y="134.2">A1</text>
<text x="46.7" y="136.8">A2</text>
<text x="63.5" y="136.8">~{Q}</text>
<text x="46.7" y="139.3">B</text>
<text x="56.7" y="140" transform="rotate(-90 56.7 140)">GND</text>
<text x="99.2" y="141.6">74LS00</text>
<text x="100.3" y="139">U39B</text>
<text x="160.5" y="142.8">GND</text>
<text x="178" y="143.1">74LS32</text>
<text x="179" y="140.6">U52B</text>
<text x="194.5" y="143.1">74LS32</text>
<text x="195.5" y="140.6">U52C</text>
<text x="211" y="143.1">74LS32</text>
<text x="212" y="140.6">U52D</text>
<text x="247.3" y="139.3">U38A</text>
<text x="247.3" y="141.8">74LS74</text>
<text x="241" y="146.9">D</text>
<text x="241" y="149.5">C</text>
<text x="246" y="145.9" transform="rotate(-90 246 145.9)">~{S}</text>
<text x="247.6" y="146.9">Q</text>
<text x="246" y="152.7" transform="rotate(-90 246 152.7)">~{R}</text>
<text x="247.6" y="152">~{Q}</text>
<text x="176.7" y="160.9">74LS04</text>
<text x="177.7" y="158.3">U37D</text>
<text x="194.5" y="160.9">74LS04</text>
<text x="195.6" y="158.3">U37E</text>
<text x="212.3" y="160.9">74LS04</text>
<text x="213.4" y="158.3">U37F</text>
<text x="232.6" y="160.9">74LS04</text>
<text x="233.6" y="158.3">U37C</text>
<text x="251.6" y="160.9">74LS04</text>
<text x="252.7" y="158.3">U37A</text>
<text x="29.4" y="164.7">74LS32</text>
<text x="30.5" y="162.2">U52A</text>
<text x="53.5" y="167.2">74LS00</text>
<text x="54.5" y="164.7">U39C</text>
<text x="53.5" y="185">74LS00</text>
<text x="54.5" y="182.5">U39D</text>
</g>
<g font-size="1.8" fill="#0000c2">
<text x="217.9" y="23.5">Memory</text>
<text x="226.3" y="23.5">Data</text>
<text x="231.7" y="23.5">Register</text>
<text x="151.8" y="30.3">Data</text>
<text x="157.2" y="30.3">Bus</text>
<text x="201.4" y="30.6">MDR Bus</text>
<text x="245.9" y="30.6">MDR Bus</text>
</g>
<g font-size="1.8" fill="#a90000">
<text x="130.6" y="35.6" transform="rotate(-90 130.6 35.6)">20</text>
<text x="182.6" y="35.6" transform="rotate(-90 182.6 35.6)">20</text>
<text x="228.3" y="35.6" transform="rotate(-90 228.3 35.6)">20</text>
<text x="119.9" y="39.1">2</text>
<text x="119.9" y="41.7">4</text>
<text x="139.7" y="39.1">18</text>
<text x="139.7" y="41.7">16</text>
<text x="172" y="39.1">2</text>
<text x="172" y="41.7">3</text>
<text x="191.7" y="39.1">18</text>
<text x="191.7" y="41.7">17</text>
<text x="217.7" y="39.1">3</text>
<text x="217.7" y="41.7">4</text>
<text x="238.1" y="39.1">2</text>
<text x="238.1" y="41.7">5</text>
<text x="69.8" y="46.7">12</text>
<text x="77.2" y="44.5" transform="rotate(-90 77.2 44.5)">10</text>
<text x="83.1" y="46.7">9</text>
<text x="119.9" y="44.2">6</text>
<text x="119.9" y="46.7">8</text>
<text x="139.7" y="44.2">14</text>
<text x="139.7" y="46.7">12</text>
<text x="172" y="44.2">4</text>
<text x="172" y="46.7">5</text>
<text x="191.7" y="44.2">16</text>
<text x="191.7" y="46.7">15</text>
<text x="217.7" y="44.2">7</text>
<text x="217.7" y="46.7">8</text>
<text x="238.1" y="44.2">6</text>
<text x="238.1" y="46.7">9</text>
<text x="69.8" y="49.3">11</text>
<text x="83.1" y="51.8">8</text>
<text x="119.3" y="49.3">11</text>
<text x="119.3" y="51.8">13</text>
<text x="140.3" y="49.3">9</text>
<text x="140.3" y="51.8">7</text>
<text x="172" y="49.3">6</text>
<text x="172" y="51.8">7</text>
<text x="191.7" y="49.3">14</text>
<text x="191.7" y="51.8">13</text>
<text x="217.1" y="49.3">13</text>
<text x="217.1" y="51.8">14</text>
<text x="237.4" y="49.3">12</text>
<text x="237.4" y="51.8">15</text>
<text x="77.2" y="57.2" transform="rotate(-90 77.2 57.2)">13</text>
<text x="119.3" y="54.4">15</text>
<text x="119.3" y="56.9">17</text>
<text x="140.3" y="54.4">5</text>
<text x="140.3" y="56.9">3</text>
<text x="172" y="54.4">8</text>
<text x="172" y="56.9">9</text>
<text x="191.7" y="54.4">12</text>
<text x="191.7" y="56.9">11</text>
<text x="217.1" y="54.4">17</text>
<text x="217.1" y="56.9">18</text>
<text x="237.4" y="54.4">16</text>
<text x="237.4" y="56.9">19</text>
<text x="119.3" y="64.5">19</text>
<text x="119.9" y="62">1</text>
<text x="171.4" y="64.5">19</text>
<text x="172" y="62">1</text>
<text x="217.1" y="62">11</text>
<text x="217.7" y="64.5">1</text>
<text x="130.6" y="71.2" transform="rotate(-90 130.6 71.2)">10</text>
<text x="182.6" y="71.2" transform="rotate(-90 182.6 71.2)">10</text>
<text x="228.3" y="71.2" transform="rotate(-90 228.3 71.2)">10</text>
<text x="48" y="83.9" transform="rotate(-90 48 83.9)">14</text>
<text x="72.1" y="83.9" transform="rotate(-90 72.1 83.9)">14</text>
<text x="114" y="82.6" transform="rotate(-90 114 82.6)">14</text>
<text x="93.7" y="85.1" transform="rotate(-90 93.7 85.1)">14</text>
<text x="232.3" y="84.8">3</text>
<text x="243.8" y="84.8">4</text>
<text x="175" y="95.3" transform="rotate(-90 175 95.3)">20</text>
<text x="164.4" y="98.8">3</text>
<text x="164.4" y="101.3">4</text>
<text x="184.7" y="98.8">2</text>
<text x="184.7" y="101.3">5</text>
<text x="48" y="103.6" transform="rotate(-90 48 103.6)">7</text>
<text x="72.1" y="103.6" transform="rotate(-90 72.1 103.6)">7</text>
<text x="93.7" y="102.3" transform="rotate(-90 93.7 102.3)">7</text>
<text x="114" y="102.3" transform="rotate(-90 114 102.3)">7</text>
<text x="164.4" y="103.9">7</text>
<text x="164.4" y="106.4">8</text>
<text x="184.7" y="103.9">6</text>
<text x="184.7" y="106.4">9</text>
<text x="163.8" y="109">13</text>
<text x="163.8" y="111.5">14</text>
<text x="184.1" y="109">12</text>
<text x="184.1" y="111.5">15</text>
<text x="55.6" y="119.4" transform="rotate(-90 55.6 119.4)">14</text>
<text x="96.4" y="116.6">1</text>
<text x="107.9" y="119.1">3</text>
<text x="163.8" y="114">17</text>
<text x="163.8" y="116.6">18</text>
<text x="184.1" y="114">16</text>
<text x="184.1" y="116.6">19</text>
<text x="41.9" y="122.9">11</text>
<text x="42.5" y="125.5">9</text>
<text x="67.9" y="125.5">6</text>
<text x="96.4" y="121.7">2</text>
<text x="163.8" y="121.7">11</text>
<text x="164.4" y="124.2">1</text>
<text x="41.9" y="128">10</text>
<text x="96.4" y="129.3">4</text>
<text x="107.9" y="131.8">6</text>
<text x="175" y="130.9" transform="rotate(-90 175 130.9)">10</text>
<text x="42.5" y="133.1">3</text>
<text x="42.5" y="135.6">4</text>
<text x="67.9" y="135.6">1</text>
<text x="96.4" y="134.4">5</text>
<text x="42.5" y="138.2">5</text>
<text x="244.9" y="142.9" transform="rotate(-90 244.9 142.9)">4</text>
<text x="55.6" y="144.2" transform="rotate(-90 55.6 144.2)">7</text>
<text x="175.4" y="145.8">4</text>
<text x="186.6" y="148.3">6</text>
<text x="192" y="145.8">9</text>
<text x="203.1" y="148.3">8</text>
<text x="207.9" y="145.8">12</text>
<text x="219" y="148.3">11</text>
<text x="238.1" y="145.8">2</text>
<text x="238.1" y="148.3">3</text>
<text x="250.8" y="145.8">5</text>
<text x="175.4" y="150.9">5</text>
<text x="191.3" y="150.9">10</text>
<text x="207.9" y="150.9">13</text>
<text x="244.9" y="155.6" transform="rotate(-90 244.9 155.6)">1</text>
<text x="250.8" y="150.9">6</text>
<text x="26.9" y="167.4">1</text>
<text x="173.9" y="166.1">9</text>
<text x="185.3" y="166.1">8</text>
<text x="191.1" y="166.1">11</text>
<text x="202.5" y="166.1">10</text>
<text x="208.9" y="166.1">13</text>
<text x="220.3" y="166.1">12</text>
<text x="229.8" y="166.1">5</text>
<text x="241.2" y="166.1">6</text>
<text x="248.8" y="166.1">1</text>
<text x="260.3" y="166.1">2</text>
<text x="26.9" y="172.5">2</text>
<text x="38" y="169.9">3</text>
<text x="50.7" y="169.9">9</text>
<text x="62.2" y="172.5">8</text>
<text x="50.1" y="175">10</text>
<text x="50.1" y="187.7">12</text>
<text x="61.6" y="190.2">11</text>
<text x="50.1" y="192.8">13</text>
</g>
<g font-size="1.8" fill="#0f0f0f">
<text x="88.9" y="46.6">RESET</text>
<text x="31.8" y="49.2">CLK</text>
<text x="88.9" y="51.7">RESET_OFF</text>
<text x="88.6" y="63.2">RESET_OFF</text>
<text x="143.9" y="64.4">RESET</text>
<text x="195.9" y="61.9">~{MDR_LOAD}</text>
<text x="194.3" y="80.9">~{MDR_OUT}</text>
<text x="217.3" y="84.7">MDR_OUT</text>
<text x="251.5" y="84.7">~{MDR_OUT}</text>
<text x="198.1" y="94.9">Instruction</text>
<text x="209.5" y="94.9">Register</text>
<text x="218.4" y="94.9">Bus</text>
<text x="81.6" y="116.5">MDR_LOAD</text>
<text x="115.6" y="119">~{MDR_LOAD}</text>
<text x="142.1" y="121.6">~{IR_LOAD}</text>
<text x="115.6" y="131.7">~{IR_LOAD}</text>
<text x="18.9" y="133">IR_PULSE</text>
<text x="86.2" y="134.3">IR_LE</text>
<text x="16.8" y="138.1">MDR_PULSE</text>
<text x="67.3" y="160.9">IR_LE</text>
<text x="13.8" y="167.3">IR_LOAD</text>
<text x="15.6" y="172.4">RESET</text>
<text x="67.3" y="172.4">IR_PULSE</text>
<text x="29.7" y="181.3">PULSE_REQ</text>
<text x="68.6" y="190.2">MDR_PULSE</text>
<text x="30.8" y="192.7">MDR_LOAD</text>
</g>
</svg>
